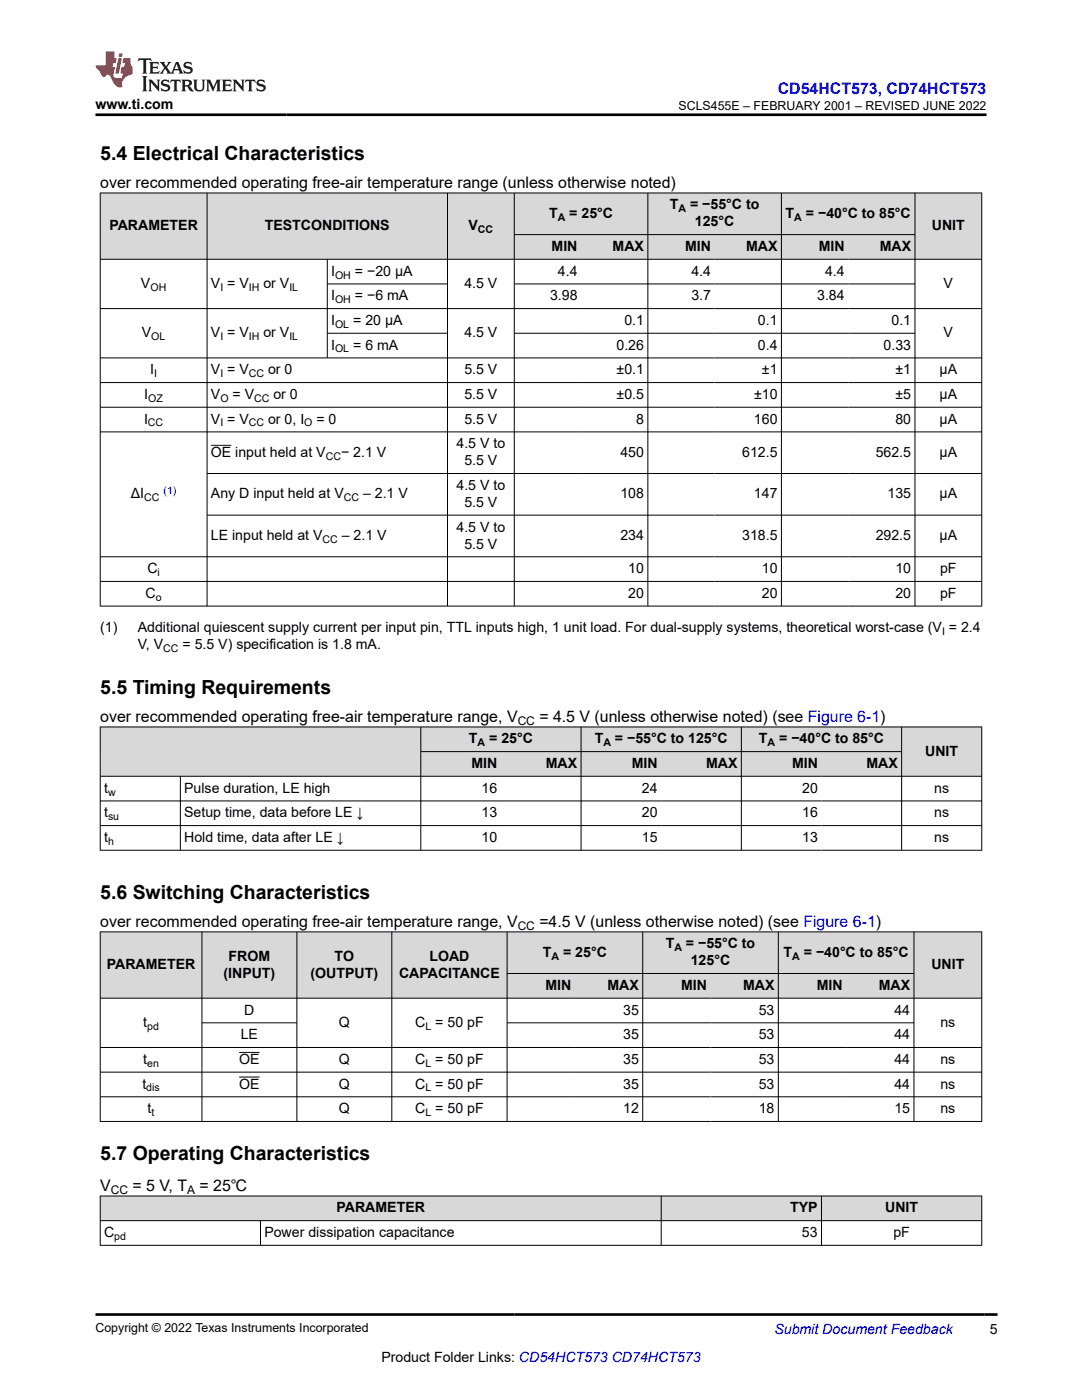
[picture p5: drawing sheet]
<svg xmlns="http://www.w3.org/2000/svg" width="216mm" height="279mm" viewBox="0 0 216 279" stroke-linecap="round" stroke-linejoin="round" font-family="sans-serif">
<g fill="#d8d8d8">
<path d="M20 38.5h175.9v8.3h-175.9z" fill-rule="evenodd"/>
<path d="M20.1 38.6h21.2v13.1h-21.2z" fill-rule="evenodd"/>
<path d="M41.4 38.6h47.8v13.1h-47.8z" fill-rule="evenodd"/>
<path d="M89.4 38.6h13.2v13.1h-13.2z" fill-rule="evenodd"/>
<path d="M102.7 38.6h26.5v8.2h-26.5z" fill-rule="evenodd"/>
<path d="M129.3 38.6h26.6v8.2h-26.6z" fill-rule="evenodd"/>
<path d="M156 38.6h26.5v8.2h-26.5z" fill-rule="evenodd"/>
<path d="M182.6 38.6h13.2v13.1h-13.2z" fill-rule="evenodd"/>
<path d="M102.7 46.9h13.2v4.8h-13.2z" fill-rule="evenodd"/>
<path d="M115.9 46.9h13.3v4.8h-13.3z" fill-rule="evenodd"/>
<path d="M129.3 46.9h13.3v4.8h-13.3z" fill-rule="evenodd"/>
<path d="M142.6 46.9h13.3v4.8h-13.3z" fill-rule="evenodd"/>
<path d="M156 46.9h13.2v4.8h-13.2z" fill-rule="evenodd"/>
<path d="M169.2 46.9h13.3v4.8h-13.3z" fill-rule="evenodd"/>
</g>
<g fill="none" stroke="#000" stroke-width=".2">
<path d="M19.9 38.5h176.1M20 38.5v82.5M41.3 38.5v82.5M89.3 38.5v82.5M102.6 38.5v82.5M129.3 38.5v82.5M155.9 38.5v82.5M182.6 38.5v82.5M195.9 38.5v82.5M19.9 51.7h176.1M65.3 51.7v19.8M65.3 56.7h24.1"/>
<path d="M102.6 46.8h80M102.6 56.7h80M19.9 61.6h176.1M19.9 71.4h176.1M19.9 76.3h176.1M65.3 66.5h24.1M102.6 66.5h80M19.9 81.3h176.1M19.9 86.2h176.1M41.3 94.5h154.7M42.1 88.9h4.1M19.9 116h176.1"/>
<path d="M41.3 102.8h154.7M196 111.1h-176.1M19.9 121h176.1"/>
</g>
<g fill="#d8d8d8">
<path d="M20 145.1h175.9v4.9h-175.9z" fill-rule="evenodd"/>
<path d="M20.1 145.1h63.8v9.8h-63.8z" fill-rule="evenodd"/>
<path d="M84 145.1h31.9v4.8h-31.9z" fill-rule="evenodd"/>
<path d="M116 145.1h31.9v4.8h-31.9z" fill-rule="evenodd"/>
<path d="M148 145.1h31.8v4.8h-31.8z" fill-rule="evenodd"/>
<path d="M180 145.1h15.8v9.8h-15.8z" fill-rule="evenodd"/>
<path d="M84 150.1h16v4.8h-16z" fill-rule="evenodd"/>
<path d="M100 150.1h15.9v4.8h-15.9z" fill-rule="evenodd"/>
<path d="M116 150.1h15.9v4.8h-15.9z" fill-rule="evenodd"/>
<path d="M131.9 150.1h16v4.8h-16z" fill-rule="evenodd"/>
<path d="M148 150.1h15.9v4.8h-15.9z" fill-rule="evenodd"/>
<path d="M163.9 150.1h15.9v4.8h-15.9z" fill-rule="evenodd"/>
</g>
<g fill="none" stroke="#000" stroke-width=".2">
<path d="M19.9 145.1h176.1M19.9 154.9h176.1M19.9 159.8h176.1M20 145v24.7M36 154.9v14.8M84 145v24.7M84 150h96M115.9 145v24.7M147.9 145v24.7M179.9 145v24.7M195.9 145v24.7M19.9 164.8h176.1"/>
<path d="M19.9 169.7h176.1"/>
</g>
<g fill="#d8d8d8">
<path d="M20 186h175.9v8.3h-175.9z" fill-rule="evenodd"/>
<path d="M20.1 186h20.1v13.1h-20.1z" fill-rule="evenodd"/>
<path d="M40.4 186h18.8v13.1h-18.8z" fill-rule="evenodd"/>
<path d="M59.3 186h18.8v13.1h-18.8z" fill-rule="evenodd"/>
<path d="M78.2 186h22.9v13.1h-22.9z" fill-rule="evenodd"/>
<path d="M101.2 186h27v8.2h-27z" fill-rule="evenodd"/>
<path d="M128.3 186h26.9v8.2h-26.9z" fill-rule="evenodd"/>
<path d="M155.4 186h26.9v8.2h-26.9z" fill-rule="evenodd"/>
<path d="M182.4 186h13.4v13.1h-13.4z" fill-rule="evenodd"/>
<path d="M101.2 194.3h13.5v4.8h-13.5z" fill-rule="evenodd"/>
<path d="M114.7 194.3h13.5v4.8h-13.5z" fill-rule="evenodd"/>
<path d="M128.3 194.3h13.5v4.8h-13.5z" fill-rule="evenodd"/>
<path d="M141.8 194.3h13.4v4.8h-13.4z" fill-rule="evenodd"/>
<path d="M155.4 194.3h13.4v4.8h-13.4z" fill-rule="evenodd"/>
<path d="M168.8 194.3h13.5v4.8h-13.5z" fill-rule="evenodd"/>
</g>
<g fill="none" stroke="#000" stroke-width=".2">
<path d="M19.9 186h176.1M19.9 199.2h176.1M20 185.9v38M40.3 185.9v38M59.2 185.9v38M78.2 185.9v38M101.2 185.9v38M101.2 194.3h81.2M128.2 185.9v38M155.3 185.9v38M182.4 185.9v38M195.9 185.9v38"/>
<path d="M19.9 209h176.1M19.9 214h176.1M19.9 218.9h176.1M40.3 204.1h19M47.7 210h4.1M47.7 214.9h4.1M101.2 204.1h81.2M19.9 223.8h176.1"/>
</g>
<g fill="#d8d8d8">
<path d="M20 238.7h175.9v4.9h-175.9z" fill-rule="evenodd"/>
<path d="M20.1 238.8h111.8v4.7h-111.8z" fill-rule="evenodd"/>
<path d="M132 238.8h31.9v4.7h-31.9z" fill-rule="evenodd"/>
<path d="M164 238.8h31.8v4.7h-31.8z" fill-rule="evenodd"/>
</g>
<path d="M19.9 238.7h176.1M20 238.6v10M131.9 238.6v10M163.9 238.6v10M195.9 238.6v10M19.9 243.6h176.1M19.9 248.5h176.1M52 243.6v5" fill="none" stroke="#000" stroke-width=".2"/>
<path d="M27.7 11.6l-.2 .6 .5-.2h.6v.1v2.2l-.2 .4h1l-.2-.4v-2.2v-.1h.5l.5 .2-.1-.6zM29.8 12.4l.2 .3v1.6l-.2 .4h1.9l.1-.6a1.08 1.08 0 0 1-1.3 .2v-.7h.6l.4 .2v-.7l-.4 .2h-.6v-.5l.2-.2a1 1 0 0 1 1 .3l-.1-.5zM31.8 12.4l1 1.1-1 1.2h.9l-.2-.2 .4-.8 .5 .8-.2 .2h1.6l-.2-.2 .1-.5h1l.1 .5-.1 .2h.9l-.2-.4-.8-1.9h-.5l-1 2.1-.8-1.1 .9-1h-.8l.2 .2-.5 .6-.3-.6 .1-.2zM35.2 12.8l.4 1h-.8zM36.8 12.5a.65 .65 0 0 0-.2 .7 .65 .65 0 0 0 .6 .5l.7 .1 .1 .3a.79 .79 0 0 1-.7 .4 .79 .79 0 0 1-.7-.5l.1 .7 .2-.1a.93 .93 0 0 0 1.1 0 .93 .93 0 0 0 .4-.9 1.46 1.46 0 0 0-1.2-.6l-.1-.3a1.09 1.09 0 0 1 1.2 .2l-.2-.6-.1 .1-.6-.2zM28.4 15.2l.2 .4v2.2l-.2 .4h1l-.2-.4v-2.2l.2-.4zM29.6 15.9l.2 .4v1.5l-.2 .4h.8l-.3-.4v-1.3l1.7 1.8v-2l.2-.4h-.8l.2 .2 .1 1.1-1.2-1.3zM32.3 16a.65 .65 0 0 0-.2 .8 .65 .65 0 0 0 .7 .4l.6 .2 .1 .2a.79 .79 0 0 1-.7 .4 .79 .79 0 0 1-.7-.5l.1 .7 .2-.1a.93 .93 0 0 0 1.1 .1 .93 .93 0 0 0 .4-1 1.46 1.46 0 0 0-1.2-.5l-.1-.4a1.09 1.09 0 0 1 1.2 .2l-.2-.6-.1 .1-.6-.1zM34.1 15.9l-.1 .6a.63 .63 0 0 1 .7-.3l.1 1.6-.3 .4h1l-.2-.4v-1.6a.66 .66 0 0 1 .8 .3l-.1-.6zM36.2 15.9l.2 .4v1.5l-.2 .4h.9l-.2-.2v-.7h.5l.1 .2a.79 .79 0 0 0 1.2 .6l-1-.9a.61 .61 0 0 0 .6-.6 .61 .61 0 0 0-.5-.7zM36.9 16.2h.2a.47 .47 0 0 1 .5 .1 .47 .47 0 0 1 .1 .5l-.2 .1-.6 .1zM38.5 15.9l.2 .2a2.27 2.27 0 0 0 .4 2 1.04 1.04 0 0 0 1.7-.7v-1.3l.2-.2h-.8l.2 .4v1.1a.6 .6 0 0 1-.6 .6 .6 .6 0 0 1-.6-.6v-1.1l.3-.4zM41.1 15.9l.2 .4v1.5l-.2 .4h.7l-.2-.4v-1.4l.9 1.9 .8-1.9v1.4l-.2 .4h1l-.3-.4v-1.5l.3-.4h-.8l-.7 1.5-.7-1.5zM44.3 15.9l.2 .4v1.5l-.2 .4h1.9l.1-.6a1.09 1.09 0 0 1-1.3 .2v-.7h.6l.4 .2v-.6l-.4 .2h-.6v-.6l.2-.1a1.01 1.01 0 0 1 1 .3l-.1-.6zM46.4 15.9l.3 .4v1.5l-.3 .4h.8l-.2-.4v-1.3l1.6 1.8v-2l.2-.4h-.7l.2 .2v1.1l-1.2-1.3zM49 15.9l-.1 .6a.63 .63 0 0 1 .8-.3v1.6l-.3 .4h1l-.2-.4v-1.6a.66 .66 0 0 1 .8 .3l-.1-.6zM51.4 16a.65 .65 0 0 0-.2 .8 .65 .65 0 0 0 .6 .4l.6 .2 .2 .2a.79 .79 0 0 1-.8 .4 .79 .79 0 0 1-.6-.5l.1 .7 .2-.1a.93 .93 0 0 0 1 .1 .93 .93 0 0 0 .5-1 1.46 1.46 0 0 0-1.3-.5l-.1-.4a1.09 1.09 0 0 1 1.3 .2l-.2-.6-.2 .1-.5-.1z" fill="#231f20"/>
<path d="M21.1 10.3v2.7h-2.1l.1 .4 .9 1a.95 .95 0 0 0 .9 .9 .59 .59 0 0 1 .6-.4 .59 .59 0 0 1 .5 .3l.4 .8a1.59 1.59 0 0 0 2.1 1.4 1.61 1.61 0 0 1 1-2.3l1-.3-.1-1.5a1.59 1.59 0 0 1-.4-1.7h-1.4l-.2 .9h.5l-.1 .9h-.5l-.2 .9v.3l.4 .1-.2 .9h-.6a.73 .73 0 0 1-1.1-.7l.3-1.5h-.5l.2-.9h.5l.2-.9h-.5v-1.3zM23.6 11.6l-.6 3.1h.7l.6-3.1zM23.8 10.7l-.1 .6h.7l.1-.6z" fill="#ed1c24"/>
<path d="M19 22.9h177.8M19 262.3h180" fill="none" stroke="#000" stroke-width=".53"/>
<g font-size="3.9">
<text x="20" y="32">5.4 Electrical Characteristics</text>
<text x="20" y="138.6">5.5 Timing Requirements</text>
<text x="20" y="179.5">5.6 Switching Characteristics</text>
<text x="20" y="231.5">5.7 Operating Characteristics</text>
</g>
<text font-size="3.2" fill="#00f" x="155.2" y="18.7">CD54HCT573, CD74HCT573</text>
<g font-size="3.2">
<text x="20" y="37.5">over recommended operating free-air temperature range (unless otherwise noted)</text>
<text x="20" y="144">over recommended operating free-air temperature range, V</text>
<text x="107.6" y="144">= 4.5 V (unless otherwise noted) (see Figure 6-1)</text>
<text x="20" y="184.9">over recommended operating free-air temperature range, V</text>
<text x="107.6" y="184.9">=4.5 V (unless otherwise noted) (see Figure 6-1)</text>
<text x="20" y="237.6">V</text>
<text x="26.4" y="237.6">= 5 V, T</text>
<text x="39.8" y="237.6">= 25℃</text>
</g>
<g font-size="2.8">
<text x="19" y="21.8">www.ti.com</text>
<text x="133.7" y="41.8">T</text>
<text x="137.7" y="41.8">= −55°C to</text>
<text x="21.8" y="45.9">PARAMETER</text>
<text x="52.8" y="45.9">TESTCONDITIONS</text>
<text x="93.5" y="45.9">V</text>
<text x="109.6" y="43.5">T</text>
<text x="113.6" y="43.5">= 25°C</text>
<text x="138.7" y="45.2">125°C</text>
<text x="156.8" y="43.5">T</text>
<text x="160.8" y="43.5">= −40°C to 85°C</text>
<text x="185.9" y="45.9">UNIT</text>
<text x="110.1" y="50.1">MIN</text>
<text x="122.2" y="50.1">MAX</text>
<text x="136.7" y="50.1">MIN</text>
<text x="148.9" y="50.1">MAX</text>
<text x="163.4" y="50.1">MIN</text>
<text x="175.5" y="50.1">MAX</text>
<text x="28.1" y="57.5">V</text>
<text x="42.1" y="57.5">V = V</text>
<text x="52.6" y="57.5">or V</text>
<text x="66.1" y="55">I</text>
<text x="66.1" y="59.9">I</text>
<text x="70.8" y="55">= −20 μA</text>
<text x="70.8" y="59.9">= −6 mA</text>
<text x="92.7" y="57.5">4.5 V</text>
<text x="109.7" y="59.9">3.98</text>
<text x="111.3" y="55">4.4</text>
<text x="138" y="55">4.4</text>
<text x="138" y="59.9">3.7</text>
<text x="163.1" y="59.9">3.84</text>
<text x="164.6" y="55">4.4</text>
<text x="188.3" y="57.5">V</text>
<text x="66.1" y="64.9">I</text>
<text x="70.5" y="64.9">= 20 μA</text>
<text x="124.6" y="64.9">0.1</text>
<text x="151.2" y="64.9">0.1</text>
<text x="177.9" y="64.9">0.1</text>
<text x="28.3" y="67.3">V</text>
<text x="42.1" y="67.3">V = V</text>
<text x="52.6" y="67.3">or V</text>
<text x="66.1" y="69.8">I</text>
<text x="70.5" y="69.8">= 6 mA</text>
<text x="92.7" y="67.3">4.5 V</text>
<text x="123" y="69.8">0.26</text>
<text x="151.2" y="69.8">0.4</text>
<text x="176.3" y="69.8">0.33</text>
<text x="188.3" y="67.3">V</text>
<text x="30" y="74.7">I</text>
<text x="42.1" y="74.7">V = V</text>
<text x="53.5" y="74.7">or 0</text>
<text x="92.7" y="74.7">5.5 V</text>
<text x="123" y="74.7">±0.1</text>
<text x="152" y="74.7">±1</text>
<text x="178.7" y="74.7">±1</text>
<text x="187.5" y="74.7">μA</text>
<text x="28.8" y="79.6">I</text>
<text x="42.1" y="79.6">V</text>
<text x="46.4" y="79.6">= V</text>
<text x="54.6" y="79.6">or 0</text>
<text x="92.7" y="79.6">5.5 V</text>
<text x="123" y="79.6">±0.5</text>
<text x="150.5" y="79.6">±10</text>
<text x="178.7" y="79.6">±5</text>
<text x="187.5" y="79.6">μA</text>
<text x="28.7" y="84.5">I</text>
<text x="42.1" y="84.5">V = V</text>
<text x="53.5" y="84.5">or 0, I</text>
<text x="63.1" y="84.5">= 0</text>
<text x="91.1" y="89.5">4.5 V to</text>
<text x="92.7" y="84.5">5.5 V</text>
<text x="126.9" y="84.5">8</text>
<text x="150.4" y="84.5">160</text>
<text x="178.7" y="84.5">80</text>
<text x="187.5" y="84.5">μA</text>
<text x="42.1" y="91.2">OE input held at V</text>
<text x="68.1" y="91.2">− 2.1 V</text>
<text x="92.7" y="92.9">5.5 V</text>
<text x="123.8" y="91.2">450</text>
<text x="148.1" y="91.2">612.5</text>
<text x="174.7" y="91.2">562.5</text>
<text x="187.5" y="91.2">μA</text>
<text x="26.1" y="99.5">ΔI</text>
<text x="42.1" y="99.5">Any D input held at V</text>
<text x="72.4" y="99.5">– 2.1 V</text>
<text x="91.1" y="97.8">4.5 V to</text>
<text x="92.7" y="101.2">5.5 V</text>
<text x="123.8" y="99.5">108</text>
<text x="150.4" y="99.5">147</text>
<text x="177.1" y="99.5">135</text>
<text x="187.5" y="99.5">μA</text>
<text x="42.1" y="107.8">LE input held at V</text>
<text x="68.2" y="107.8">– 2.1 V</text>
<text x="91.1" y="106.1">4.5 V to</text>
<text x="123.8" y="107.8">234</text>
<text x="148.1" y="107.8">318.5</text>
<text x="174.7" y="107.8">292.5</text>
<text x="187.5" y="107.8">μA</text>
<text x="92.7" y="109.5">5.5 V</text>
<text x="29.1" y="119.3">C</text>
<text x="29.4" y="114.4">C</text>
<text x="125.4" y="114.4">10</text>
<text x="125.4" y="119.3">20</text>
<text x="152" y="114.4">10</text>
<text x="152" y="119.3">20</text>
<text x="178.7" y="114.4">10</text>
<text x="178.7" y="119.3">20</text>
<text x="187.6" y="114.4">pF</text>
<text x="187.6" y="119.3">pF</text>
<text x="20" y="126.1">(1)</text>
<text x="27.5" y="126.1">Additional quiescent supply current per input pin, TTL inputs high, 1 unit load. For dual-supply systems, theoretical worst-case (V = 2.4</text>
<text x="27.5" y="129.5">V, V</text>
<text x="36.4" y="129.5">= 5.5 V) specification is 1.8 mA.</text>
<text x="93.6" y="148.4">T</text>
<text x="97.6" y="148.4">= 25°C</text>
<text x="118.7" y="148.4">T</text>
<text x="122.7" y="148.4">= −55°C to 125°C</text>
<text x="151.4" y="148.4">T</text>
<text x="155.5" y="148.4">= −40°C to 85°C</text>
<text x="94.1" y="153.3">MIN</text>
<text x="108.9" y="153.3">MAX</text>
<text x="126.1" y="153.3">MIN</text>
<text x="140.9" y="153.3">MAX</text>
<text x="158" y="153.3">MIN</text>
<text x="172.9" y="153.3">MAX</text>
<text x="184.6" y="150.8">UNIT</text>
<text x="20.8" y="158.2">t</text>
<text x="36.8" y="158.2">Pulse duration, LE high</text>
<text x="96.1" y="158.2">16</text>
<text x="128.1" y="158.2">24</text>
<text x="160.1" y="158.2">20</text>
<text x="186.4" y="158.2">ns</text>
<text x="20.8" y="163.1">t</text>
<text x="36.8" y="163.1">Setup time, data before LE ↓</text>
<text x="96.1" y="163.1">13</text>
<text x="128.1" y="163.1">20</text>
<text x="160.1" y="163.1">16</text>
<text x="186.4" y="163.1">ns</text>
<text x="20.8" y="168">t</text>
<text x="36.8" y="168">Hold time, data after LE ↓</text>
<text x="96.1" y="168">10</text>
<text x="128.1" y="168">15</text>
<text x="160.1" y="168">13</text>
<text x="186.4" y="168">ns</text>
<text x="45.6" y="191.7">FROM</text>
<text x="66.8" y="191.7">TO</text>
<text x="85.7" y="191.7">LOAD</text>
<text x="108.3" y="190.9">T</text>
<text x="112.4" y="190.9">= 25°C</text>
<text x="132.8" y="189.2">T</text>
<text x="136.9" y="189.2">= −55°C to</text>
<text x="156.4" y="190.9">T</text>
<text x="160.4" y="190.9">= −40°C to 85°C</text>
<text x="21.3" y="193.4">PARAMETER</text>
<text x="44.6" y="195.1">(INPUT)</text>
<text x="62" y="195.1">(OUTPUT)</text>
<text x="79.6" y="195.1">CAPACITANCE</text>
<text x="108.8" y="197.6">MIN</text>
<text x="121.2" y="197.6">MAX</text>
<text x="135.9" y="197.6">MIN</text>
<text x="137.8" y="192.6">125°C</text>
<text x="148.3" y="197.6">MAX</text>
<text x="163" y="197.6">MIN</text>
<text x="175.3" y="197.6">MAX</text>
<text x="185.8" y="193.4">UNIT</text>
<text x="48.7" y="202.5">D</text>
<text x="124.3" y="202.5">35</text>
<text x="151.4" y="202.5">53</text>
<text x="178.5" y="202.5">44</text>
<text x="28.6" y="204.9">t</text>
<text x="48" y="207.4">LE</text>
<text x="67.6" y="204.9">Q</text>
<text x="82.9" y="204.9">C = 50 pF</text>
<text x="124.3" y="207.4">35</text>
<text x="151.4" y="207.4">53</text>
<text x="178.5" y="207.4">44</text>
<text x="187.6" y="204.9">ns</text>
<text x="28.6" y="212.3">t</text>
<text x="47.7" y="212.3">OE</text>
<text x="67.6" y="212.3">Q</text>
<text x="82.9" y="212.3">C = 50 pF</text>
<text x="124.3" y="212.3">35</text>
<text x="151.4" y="212.3">53</text>
<text x="178.5" y="212.3">44</text>
<text x="187.6" y="212.3">ns</text>
<text x="28.4" y="217.2">t</text>
<text x="47.7" y="217.2">OE</text>
<text x="67.6" y="217.2">Q</text>
<text x="82.9" y="217.2">C = 50 pF</text>
<text x="124.3" y="217.2">35</text>
<text x="151.4" y="217.2">53</text>
<text x="178.5" y="217.2">44</text>
<text x="187.6" y="217.2">ns</text>
<text x="29.5" y="222.2">t</text>
<text x="67.6" y="222.2">Q</text>
<text x="82.9" y="222.2">C = 50 pF</text>
<text x="124.3" y="222.2">12</text>
<text x="151.4" y="222.2">18</text>
<text x="178.5" y="222.2">15</text>
<text x="187.6" y="222.2">ns</text>
<text x="67.1" y="242">PARAMETER</text>
<text x="157.7" y="242">TYP</text>
<text x="176.6" y="242">UNIT</text>
<text x="20.8" y="246.9">C</text>
<text x="52.7" y="246.9">Power dissipation capacitance</text>
<text x="160" y="246.9">53</text>
<text x="178.3" y="246.9">pF</text>
<text x="197.5" y="266.1">5</text>
<text x="76.1" y="271.7">Product Folder Links: CD54HCT573 CD74HCT573</text>
</g>
<text font-size="2.8" fill="#00f" x="154.5" y="266.2">Submit Document Feedback</text>
<g font-size="2.5">
<text x="135.4" y="21.9">SCLS455E – FEBRUARY 2001 – REVISED JUNE 2022</text>
<text x="19" y="265.9">Copyright © 2022 Texas Instruments Incorporated</text>
</g>
<g font-size="2.4">
<text x="103.3" y="144.7">CC</text>
<text x="103.3" y="185.6">CC</text>
<text x="22.1" y="238.3">CC</text>
<text x="37.4" y="238.3">A</text>
</g>
<g font-size="2.1">
<text x="95.4" y="46.5">CC</text>
<text x="111.3" y="44">A</text>
<text x="135.4" y="42.4">A</text>
<text x="158.5" y="44">A</text>
<text x="30" y="58">OH</text>
<text x="44" y="58">I</text>
<text x="49.7" y="58">IH</text>
<text x="57.7" y="58">IL</text>
<text x="66.9" y="55.6">OH</text>
<text x="66.9" y="60.5">OH</text>
<text x="66.9" y="65.4">OL</text>
<text x="30.2" y="67.9">OL</text>
<text x="44" y="67.9">I</text>
<text x="49.7" y="67.9">IH</text>
<text x="57.7" y="67.9">IL</text>
<text x="66.9" y="70.3">OL</text>
<text x="30.8" y="75.3">I</text>
<text x="44" y="75.3">I</text>
<text x="49.7" y="75.3">CC</text>
<text x="29.6" y="80.2">OZ</text>
<text x="44" y="80.2">O</text>
<text x="50.7" y="80.2">CC</text>
<text x="29.5" y="85.1">CC</text>
<text x="44" y="85.1">I</text>
<text x="49.7" y="85.1">CC</text>
<text x="60.7" y="85.1">O</text>
<text x="65" y="91.7">CC</text>
<text x="28.8" y="100">CC</text>
<text x="68.6" y="100">CC</text>
<text x="64.4" y="108.3">CC</text>
<text x="31.1" y="119.9">o</text>
<text x="31.4" y="115">i</text>
<text x="32.6" y="130.1">CC</text>
<text x="188" y="126.7">I</text>
<text x="95.3" y="148.9">A</text>
<text x="120.4" y="148.9">A</text>
<text x="153.2" y="148.9">A</text>
<text x="21.6" y="158.8">w</text>
<text x="21.6" y="163.7">su</text>
<text x="21.6" y="168.6">h</text>
<text x="110.1" y="191.5">A</text>
<text x="134.6" y="189.8">A</text>
<text x="158.1" y="191.5">A</text>
<text x="29.4" y="205.5">pd</text>
<text x="84.9" y="205.5">L</text>
<text x="29.4" y="212.9">en</text>
<text x="84.9" y="212.9">L</text>
<text x="29.2" y="217.8">dis</text>
<text x="84.9" y="217.8">L</text>
<text x="30.2" y="222.7">t</text>
<text x="84.9" y="222.7">L</text>
<text x="22.8" y="247.4">pd</text>
</g>
<text font-size="2.1" fill="#00f" x="32.6" y="98.5">(1)</text>
</svg>
